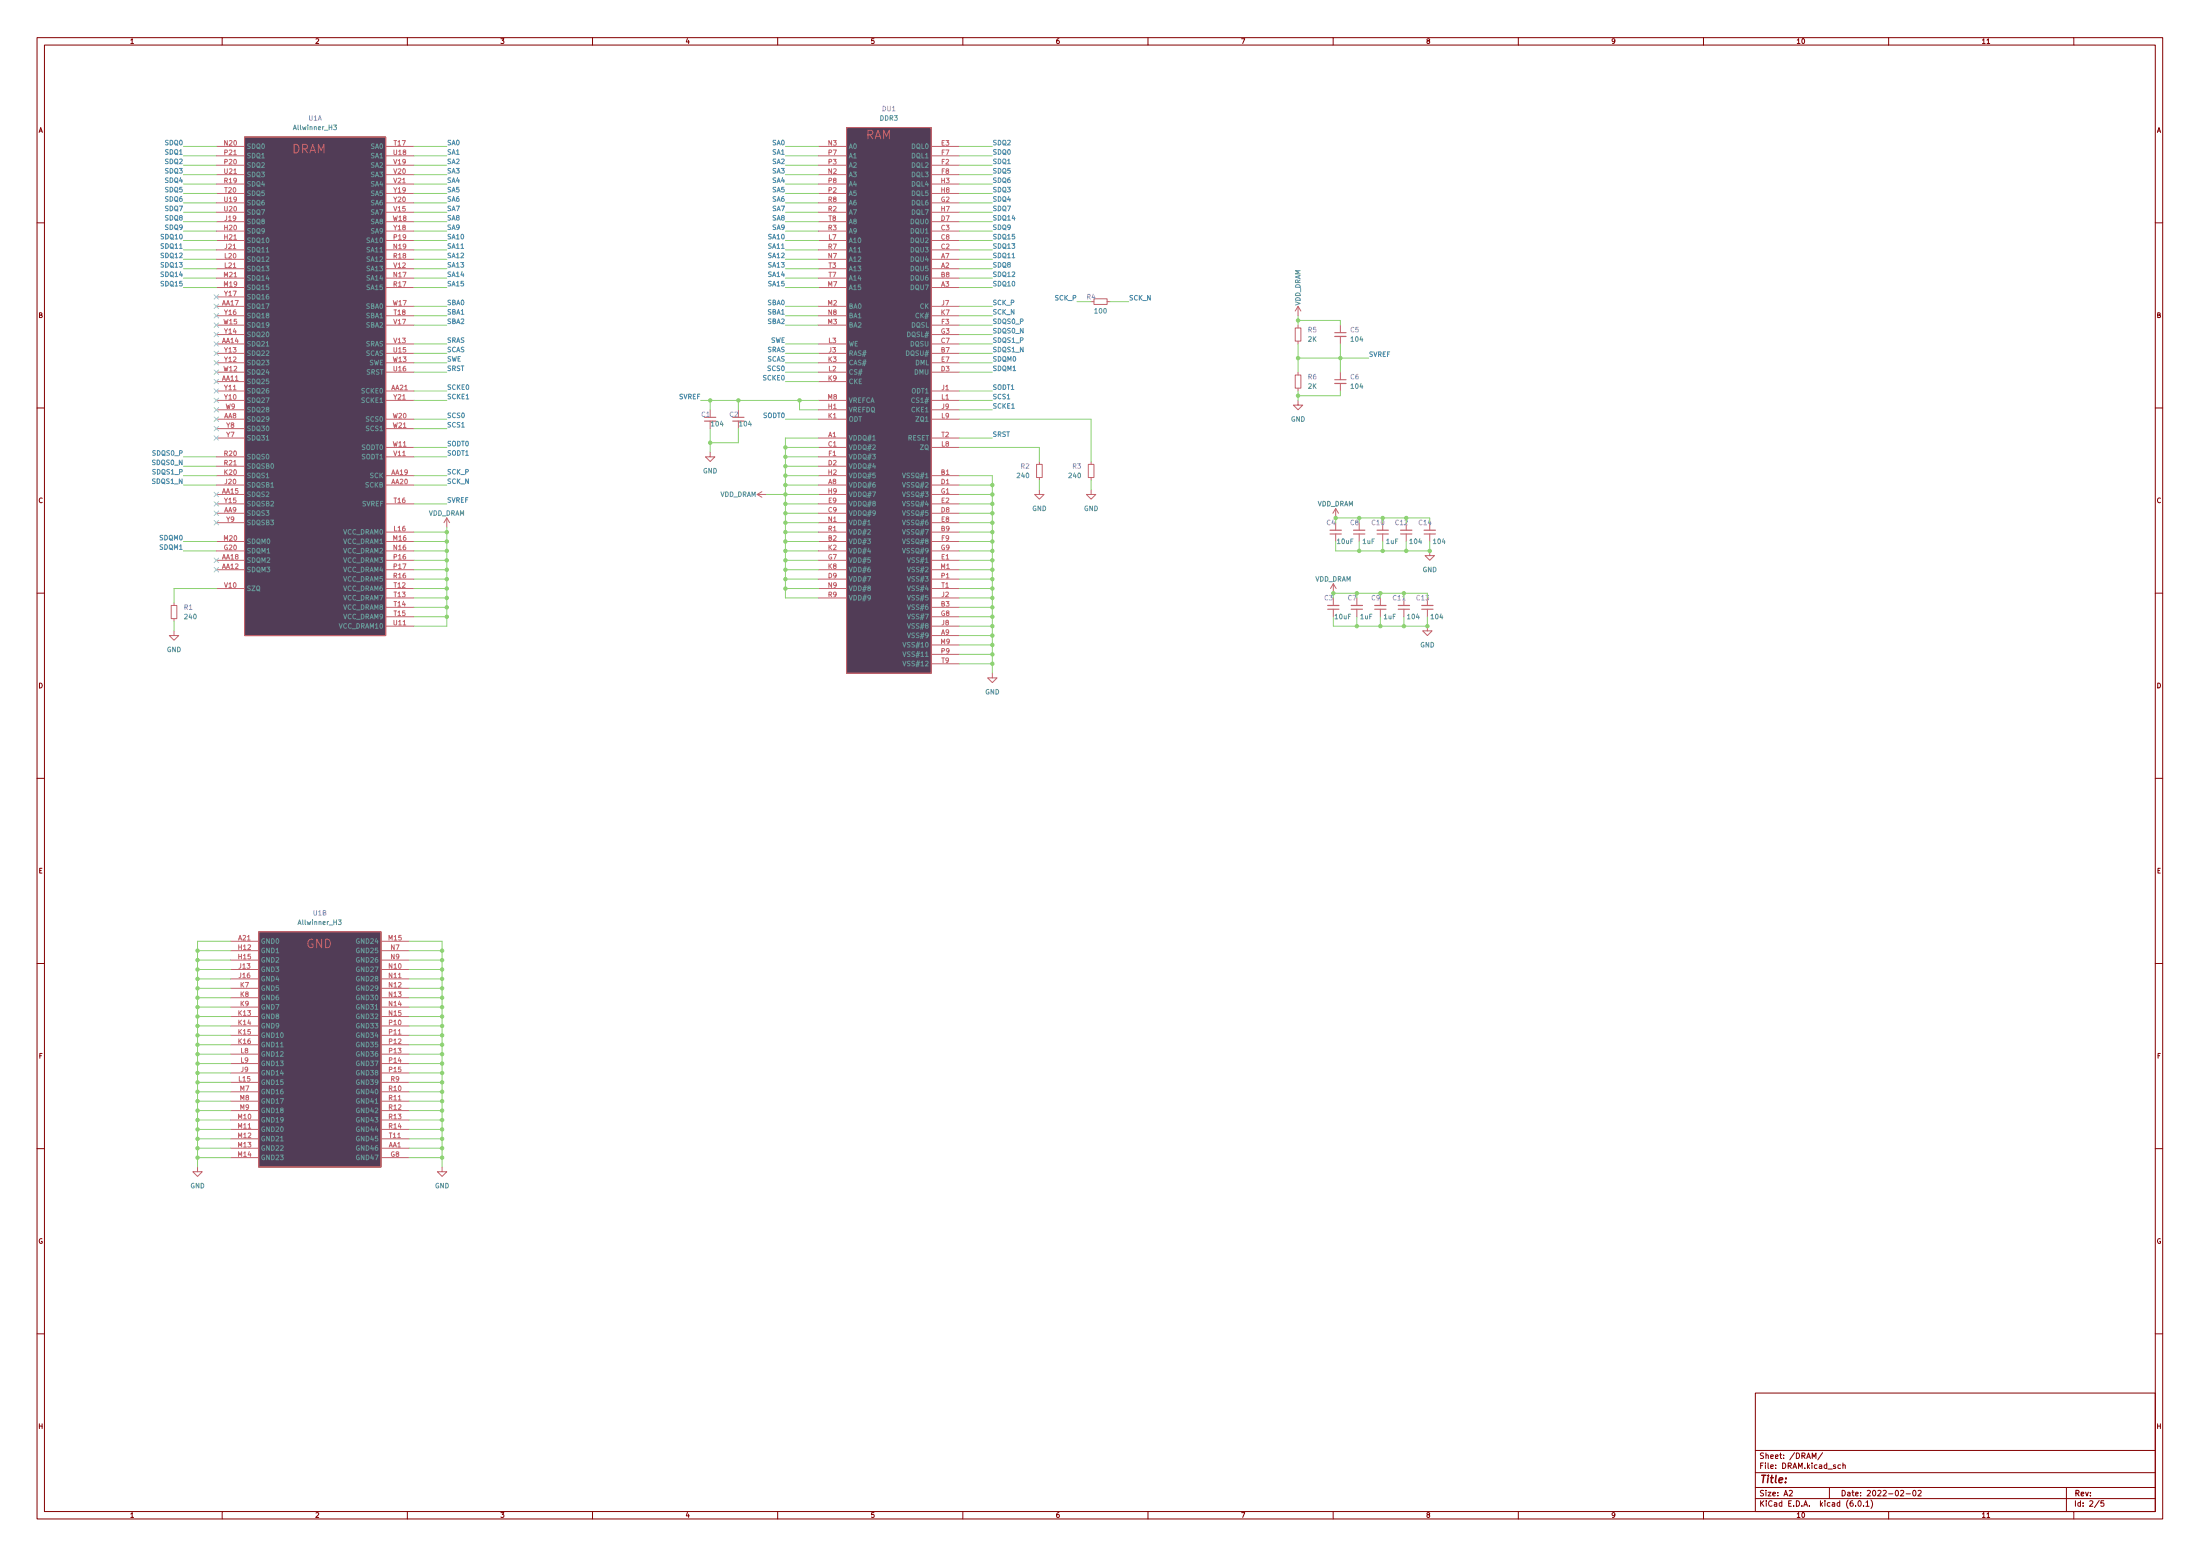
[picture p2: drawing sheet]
<svg xmlns="http://www.w3.org/2000/svg" width="594mm" height="420mm" viewBox="0 0 594 420" stroke-linecap="round" stroke-linejoin="round" font-family="sans-serif">
<g fill="none" stroke="#840000" stroke-width=".27">
<path d="M10 10.2h574v400h-574zM12 12.2h570v396h-570zM60 10.2v2M110 10.2v2M160 10.2v2M210 10.2v2M260 10.2v2M310 10.2v2M360 10.2v2M410 10.2v2M460 10.2v2M510 10.2v2"/>
<path d="M536.6 11.8h.7M560 10.2v2M10 60.2h2M582 60.2h2M10 110.2h2M582 110.2h2M10 160.2h2M582 160.2h2M10 210.2h2M582 210.2h2M10 260.2h2M582 260.2h2"/>
<path d="M10 310.2h2M582 310.2h2M10 360.2h2M474 376.2h108v32h-108zM582 360.2h2M474 397.7h108M474 391.7h108M489.4 393.8v-1.5l.5 1.1 .5-1.1v1.5M492.2 392.3l-1.3 1.9M497 395.6l-.4-.1-.3 .3 .1 .7h.6M497.7 395.7l.5-.1 .1 .9M497.7 395v1.5"/>
<path d="M60 408.2v2M110 408.2v2M160 408.2v2M210 408.2v2M260 408.2v2M310 408.2v2M360 408.2v2M410 408.2v2M460 408.2v2M474 404.7h108M474 401.7h108M483.2 402.6l.5-.2 .3 .5-.9 1h.9"/>
<path d="M494 401.7v3M501.1 406.6v.1M501.9 405.3l.2-.1a.8 .8 0 0 1 .5 .8 .8 .8 0 0 1-.5 .7 1 1 0 0 1-.2-1.4zM503.2 406.6v.1M503.9 405.7l.4-.5v1.5M503.9 406.7h.8M505.2 405a1.72 1.72 0 0 1 0 2.3M510 408.2v2M513.2 402.6l.6-.2 .3 .5-.9 1h.9M514.7 403.4h1.2M516.7 402.5l.2-.1a.8 .8 0 0 1 .5 .8 .8 .8 0 0 1-.5 .7 1 1 0 0 1-.2-1.4zM517.9 402.6l.6-.2 .3 .5-.9 1h.9"/>
<path d="M536.6 409.7h.7M558 401.7v6.5M560 408.2v2M566.9 405.2l-1.3 1.9M568.1 405.2h-.7l-.1 .8 .7-.1 .1 .7-.2 .1-.6-.1"/>
</g>
<g fill="none" stroke="#c4626b" stroke-width=".27">
<path d="M58.4 39.5h7.6M66 37h38.1v134.6h-38.1zM104.1 39.5h7.7M221 39.5h7.6M228.6 34.5h22.9v147.3h-22.9zM251.5 39.5h7.6M58.4 59.9h7.6M58.4 44.6h7.6M58.4 42.1h7.6M58.4 47.2h7.6M58.4 54.8h7.6M58.4 49.7h7.6"/>
<path d="M58.4 57.3h7.6M58.4 52.2h7.6M104.1 59.9h7.7M104.1 44.6h7.7M104.1 42.1h7.7M104.1 47.2h7.7M104.1 54.8h7.7M104.1 49.7h7.7M104.1 57.3h7.7M104.1 52.2h7.7M221 59.9h7.6M221 44.6h7.6"/>
<path d="M221 42.1h7.6M221 47.2h7.6M221 54.8h7.6M221 49.7h7.6M221 57.3h7.6M221 52.2h7.6M251.5 59.9h7.6M251.5 44.6h7.6M251.5 42.1h7.6M251.5 47.2h7.6M251.5 54.8h7.6M251.5 49.7h7.6"/>
<path d="M251.5 57.3h7.6M251.5 52.2h7.6M58.4 72.6h7.6M58.4 77.6h7.6M58.4 70h7.6M58.4 75.1h7.6M58.4 67.5h7.6M58.4 62.4h7.6M58.4 64.9h7.6M104.1 72.6h7.7M104.1 77.6h7.7M104.1 70h7.7"/>
<path d="M104.1 75.1h7.7M104.1 67.5h7.7M104.1 62.4h7.7M104.1 64.9h7.7M221 72.6h7.6M221 77.6h7.6M221 70h7.6M221 75.1h7.6M221 67.5h7.6M221 62.4h7.6M221 64.9h7.6M251.5 72.6h7.6"/>
<path d="M251.5 77.6h7.6M251.5 70h7.6M251.5 75.1h7.6M251.5 67.5h7.6M251.5 62.4h7.6M251.5 64.9h7.6M58.4 95.4h7.6M58.4 92.9h7.6M58.4 98h7.6M58.4 87.8h7.6M58.4 90.3h7.6M58.4 82.7h7.6"/>
<path d="M58.4 85.3h7.6M58.4 80.2h7.6M104.1 95.4h7.7M104.1 92.9h7.7M104.1 98h7.7M104.1 87.8h7.7M104.1 82.7h7.7M104.1 85.3h7.7M221 95.4h7.6M221 92.9h7.6M221 98h7.6M221 87.8h7.6"/>
<path d="M221 82.7h7.6M221 85.3h7.6M251.5 95.4h7.6M251.5 92.9h7.6M251.5 98h7.6M251.5 87.8h7.6M251.5 90.3h7.6M251.5 82.7h7.6M251.5 85.3h7.6M294.6 81.4h.8M295.4 80.7h3.6v1.5h-3.6zM299 81.4h.7"/>
<path d="M349.8 88.6h1.5v3.5h-1.5zM350.5 82.7v2.6M350.5 87.8v.8M350.5 92.1v.8M350.5 82.7l.8 1.3M350.5 82.7l-.7 1.3M361.9 87.8v2M361.9 90.8v2.1M58.4 118.3h7.6M58.4 100.5h7.6M58.4 110.7h7.6M58.4 105.6h7.6"/>
<path d="M58.4 113.2h7.6M58.4 103h7.6M58.4 108.1h7.6M58.4 115.7h7.6M104.1 100.5h7.7M104.1 105.6h7.7M104.1 113.2h7.7M104.1 108.1h7.7M104.1 115.7h7.7M221 118.3h7.6M221 100.5h7.6M221 110.7h7.6"/>
<path d="M221 113.2h7.6M221 103h7.6M221 108.1h7.6M251.5 118.3h7.6M251.5 100.5h7.6M251.5 110.7h7.6M251.5 105.6h7.6M251.5 113.2h7.6M251.5 108.1h7.6M349.8 101.3h1.5v3.5h-1.5zM350.5 108.1v1.3h-1.3l1.3 1.3 1.3-1.3h-1.3M350.5 100.5v.8"/>
<path d="M350.5 104.8v.8M361.9 100.5v2M361.9 103.5v2.1M58.4 133.5h7.6M58.4 131h7.6M58.4 128.4h7.6M58.4 138.6h7.6M58.4 125.9h7.6M58.4 136.1h7.6M58.4 123.4h7.6M104.1 131h7.7M104.1 128.4h7.7"/>
<path d="M104.1 120.8h7.7M104.1 136.1h7.7M104.1 123.4h7.7M120.6 139.9v2.5M120.6 139.9l-.7 1.2M120.6 139.9l.8 1.2M191.8 122.1v1.3h1.2l-1.2 1.2-1.3-1.2h1.3M204.5 133.5h2.5M204.5 133.5l1.2 .8M205.7 132.8l-1.2 .7M221 133.5h7.6M221 131h7.6"/>
<path d="M221 128.4h7.6M221 120.8h7.6M221 138.6h7.6M221 125.9h7.6M221 136.1h7.6M221 123.4h7.6M251.5 133.5h7.6M251.5 131h7.6M251.5 128.4h7.6M251.5 120.8h7.6M251.5 138.6h7.6M251.5 136.1h7.6"/>
<path d="M279.9 125.4h1.5v3.5h-1.5zM280.7 132.2v1.3h-1.3l1.3 1.3 1.2-1.3h-1.2M280.7 124.6v.8M280.7 128.9v.8M293.9 125.4h1.5v3.5h-1.5zM294.6 132.2v1.3h-1.2l1.2 1.3 1.3-1.3h-1.3M294.6 124.6v.8M294.6 128.9v.8M360.7 137.3v2.6M360.7 137.3l-.8 1.3M360.7 137.3l.7 1.3M58.4 146.2h7.6"/>
<path d="M58.4 151.3h7.6M58.4 141.1h7.6M58.4 148.8h7.6M58.4 153.8h7.6M58.4 158.9h7.6M104.1 146.2h7.7M104.1 143.7h7.7M104.1 156.4h7.7M104.1 151.3h7.7M104.1 148.8h7.7M104.1 153.8h7.7M104.1 158.9h7.7"/>
<path d="M221 146.2h7.6M221 143.7h7.6M221 156.4h7.6M221 151.3h7.6M221 141.1h7.6M221 148.8h7.6M221 153.8h7.6M221 158.9h7.6M251.5 146.2h7.6M251.5 143.7h7.6M251.5 156.4h7.6M251.5 151.3h7.6"/>
<path d="M251.5 141.1h7.6M251.5 148.8h7.6M251.5 153.8h7.6M251.5 158.9h7.6M360 157.6v2.6M360 157.6l-.7 1.3M360 157.6l.8 1.3M360.7 141.1v2.1M360.7 144.2v2M367 141.1v2.1M367 144.2v2M373.4 141.1v2.1"/>
<path d="M373.4 144.2v2M379.7 141.1v2.1M379.7 144.2v2M386.1 148.8v1.2h1.2l-1.2 1.3-1.3-1.3h1.3M386.1 141.1v2.1M386.1 144.2v2M46.2 163.5h1.6v3.5h-1.6zM47 170.3v1.3h1.3l-1.3 1.3-1.3-1.3h1.3M47 162.7v.8M47 167v.8M104.1 164h7.7M104.1 166.5h7.7"/>
<path d="M104.1 161.5h7.7M104.1 169.1h7.7M221 161.5h7.6M251.5 171.6h7.6M251.5 164h7.6M251.5 166.5h7.6M251.5 161.5h7.6M251.5 169.1h7.6M251.5 174.2h7.6M251.5 176.7h7.6M251.5 179.2h7.6M360 161.5v2"/>
<path d="M360 164.5v2M366.4 161.5v2M366.4 164.5v2M372.7 161.5v2M372.7 164.5v2M379.1 161.5v2M379.1 164.5v2M385.4 169.1v1.2h1.3l-1.3 1.3-1.2-1.3h1.2M385.4 161.5v2M385.4 164.5v2M268 181.8v1.2h1.2l-1.2 1.3-1.3-1.3h1.3M62.2 254.2h7.6"/>
<path d="M62.2 256.7h7.6M62.2 259.2h7.6M69.8 251.6h33.1v63.5h-33.1zM102.9 254.2h7.6M102.9 256.7h7.6M102.9 259.2h7.6M62.2 261.8h7.6M62.2 264.3h7.6M62.2 274.5h7.6M62.2 277h7.6M62.2 279.6h7.6M62.2 266.9h7.6"/>
<path d="M62.2 269.4h7.6M62.2 271.9h7.6M102.9 261.8h7.6M102.9 264.3h7.6M102.9 274.5h7.6M102.9 277h7.6M102.9 279.6h7.6M102.9 266.9h7.6M102.9 269.4h7.6M102.9 271.9h7.6M62.2 289.7h7.6M62.2 282.1h7.6"/>
<path d="M62.2 292.3h7.6M62.2 284.6h7.6M62.2 287.2h7.6M62.2 294.8h7.6M62.2 297.3h7.6M62.2 299.9h7.6M102.9 289.7h7.6M102.9 282.1h7.6M102.9 292.3h7.6M102.9 284.6h7.6M102.9 287.2h7.6M102.9 294.8h7.6"/>
<path d="M102.9 297.3h7.6M102.9 299.9h7.6M53.3 315.1v1.3h-1.2l1.2 1.3 1.3-1.3h-1.3M62.2 310h7.6M62.2 312.6h7.6M62.2 302.4h7.6M62.2 305h7.6M62.2 307.5h7.6M102.9 310h7.6M102.9 312.6h7.6M102.9 302.4h7.6M102.9 305h7.6"/>
<path d="M102.9 307.5h7.6M119.4 315.1v1.3h1.2l-1.2 1.3-1.3-1.3h1.3"/>
</g>
<g fill="none" stroke="#c4626b" stroke-width=".33">
<path d="M360.4 90.8h3.1M190.2 113.7h3.1M197.9 113.7h3M360.4 103.5h3.1M359.2 143.2h3M365.5 143.2h3.1M371.9 143.2h3M378.2 143.2h3.1M384.6 143.2h3M358.5 163.5h3.1M364.9 163.5h3M371.2 163.5h3.1"/>
<path d="M377.6 163.5h3M383.9 163.5h3.1"/>
</g>
<g fill="none" stroke="#c4626b" stroke-width=".3">
<path d="M360.4 89.8h3.1M190.2 112.7h3.1M197.9 112.7h3M360.4 102.5h3.1M359.2 144.2h3M365.5 144.2h3.1M371.9 144.2h3M378.2 144.2h3.1M384.6 144.2h3M358.5 164.5h3.1M364.9 164.5h3M371.2 164.5h3.1"/>
<path d="M377.6 164.5h3M383.9 164.5h3.1"/>
</g>
<g fill="#513c56" stroke="#513c56" stroke-width=".27">
<path d="M69.8 251.6h33.1v63.5h-33.1z"/>
<path d="M228.6 34.5h22.9v147.3h-22.9z"/>
<path d="M66 37h38.1v134.6h-38.1z"/>
</g>
<path d="M90.1 33.8h.8l-.5 .4 .4 .2v.5h-.7M243.8 173.5l.4 1.2 .4-1.2M243.8 176l.4 1.3 .4-1.3M243.8 178.5l.4 1.3 .4-1.3M91.3 248.4h.8l-.4 .5 .4 .1v.5h-.8" fill="none" stroke="#669696" stroke-width=".27"/>
<g fill="none" stroke="#8dd272" stroke-width=".27">
<path d="M49.5 39.5h8.9M111.8 39.5h8.8M212.1 39.5h8.9M259.1 39.5h8.9M49.5 57.3h8.9M49.5 59.9h8.9M49.5 54.8h8.9M49.5 42.1h8.9M49.5 44.6h8.9M49.5 47.2h8.9M49.5 52.2h8.9M49.5 49.7h8.9"/>
<path d="M111.8 57.3h8.8M111.8 59.9h8.8M111.8 54.8h8.8M111.8 42.1h8.8M111.8 44.6h8.8M111.8 47.2h8.8M111.8 52.2h8.8M111.8 49.7h8.8M212.1 57.3h8.9M212.1 59.9h8.9M212.1 54.8h8.9M212.1 42.1h8.9"/>
<path d="M212.1 44.6h8.9M212.1 47.2h8.9M212.1 52.2h8.9M212.1 49.7h8.9M259.1 57.3h8.9M259.1 59.9h8.9M259.1 54.8h8.9M259.1 42.1h8.9M259.1 44.6h8.9M259.1 47.2h8.9M259.1 52.2h8.9M259.1 49.7h8.9"/>
<path d="M49.5 72.6h8.9M49.5 77.6h8.9M49.5 67.5h8.9M49.5 75.1h8.9M49.5 70h8.9M49.5 64.9h8.9M49.5 62.4h8.9M111.8 72.6h8.8M111.8 77.6h8.8M111.8 67.5h8.8M111.8 75.1h8.8M111.8 70h8.8"/>
<path d="M111.8 64.9h8.8M111.8 62.4h8.8M212.1 72.6h8.9M212.1 77.6h8.9M212.1 67.5h8.9M212.1 75.1h8.9M212.1 70h8.9M212.1 64.9h8.9M212.1 62.4h8.9M259.1 72.6h8.9M259.1 77.6h8.9M259.1 67.5h8.9"/>
<path d="M259.1 75.1h8.9M259.1 70h8.9M259.1 64.9h8.9M259.1 62.4h8.9M111.8 95.4h8.8M111.8 85.3h8.8M111.8 82.7h8.8M111.8 92.9h8.8M111.8 87.8h8.8M111.8 98h8.8M212.1 95.4h8.9M212.1 85.3h8.9"/>
<path d="M212.1 82.7h8.9M212.1 92.9h8.9M212.1 87.8h8.9M212.1 98h8.9M259.1 95.4h8.9M259.1 90.3h8.9M259.1 85.3h8.9M259.1 82.7h8.9M259.1 92.9h8.9M259.1 87.8h8.9M259.1 98h8.9M290.8 81.4h3.8"/>
<path d="M299.7 81.4h5.1M350.5 96.7h19.1M350.5 86.5h11.4v1.3M350.5 85.3v2.5M350.5 92.9v7.6M361.9 92.9v7.6M111.8 108.1h8.8M111.8 100.5h8.8M111.8 113.2h8.8M111.8 105.6h8.8M111.8 115.7h8.8M189.2 108.1h31.8"/>
<path d="M191.8 108.1v2.6M191.8 115.7v6.4M199.4 108.1v2.6M199.4 115.7v3.8h-7.6M212.1 103h8.9M212.1 100.5h8.9M212.1 113.2h8.9M215.9 108.1v2.6h5.1M221 118.3h-8.9v43.2h8.9M259.1 108.1h8.9M259.1 110.7h8.9M259.1 100.5h8.9"/>
<path d="M259.1 118.3h8.9M259.1 113.2h35.5v11.4M259.1 105.6h8.9M350.5 105.6v2.5M361.9 105.6v1.2h-11.4M49.5 128.4h8.9M49.5 131h8.9M49.5 125.9h8.9M49.5 123.4h8.9M111.8 136.1h8.8M111.8 128.4h8.8M111.8 131h8.8"/>
<path d="M111.8 120.8h8.8M111.8 123.4h8.8M207 133.5h14M212.1 136.1h8.9M212.1 138.6h8.9M212.1 128.4h8.9M212.1 131h8.9M212.1 120.8h8.9M212.1 125.9h8.9M212.1 123.4h8.9M259.1 133.5h8.9M259.1 128.4h8.9v53.4"/>
<path d="M259.1 136.1h8.9M259.1 138.6h8.9M259.1 131h8.9M259.1 120.8h21.6v3.8M280.7 129.7v2.5M294.6 129.7v2.5M360.7 139.9h25.4M49.5 146.2h8.9M49.5 148.8h8.9M58.4 158.9h-11.4v3.8M111.8 143.7h8.8M111.8 146.2h8.8"/>
<path d="M111.8 148.8h8.8M111.8 156.4h8.8M111.8 153.8h8.8M111.8 151.3h8.8M111.8 158.9h8.8M120.6 142.4v26.7h-8.8M212.1 143.7h8.9M212.1 146.2h8.9M212.1 148.8h8.9M212.1 156.4h8.9M212.1 153.8h8.9M212.1 151.3h8.9"/>
<path d="M212.1 158.9h8.9M212.1 141.1h8.9M259.1 143.7h8.9M259.1 146.2h8.9M259.1 148.8h8.9M259.1 156.4h8.9M259.1 153.8h8.9M259.1 151.3h8.9M259.1 158.9h8.9M259.1 141.1h8.9M360.7 146.2v2.6h25.4v-2.6M367 146.2v2.6"/>
<path d="M373.4 146.2v2.6M379.7 146.2v2.6M47 167.8v2.5M111.8 164h8.8M111.8 161.5h8.8M111.8 166.5h8.8M259.1 169.1h8.9M259.1 164h8.9M259.1 161.5h8.9M259.1 166.5h8.9M259.1 171.6h8.9M259.1 179.2h8.9"/>
<path d="M259.1 174.2h8.9M259.1 176.7h8.9M360 166.5v2.6h25.4v-2.6M360 160.2h25.4M366.4 166.5v2.6M372.7 166.5v2.6M379.1 166.5v2.6M53.3 259.2h8.9M53.3 256.7h8.9M62.2 254.2h-8.9v60.9M110.5 259.2h8.9M110.5 256.7h8.9"/>
<path d="M110.5 254.2h8.9v60.9M53.3 271.9h8.9M53.3 261.8h8.9M53.3 266.9h8.9M53.3 264.3h8.9M53.3 269.4h8.9M53.3 274.5h8.9M53.3 279.6h8.9M53.3 277h8.9M110.5 271.9h8.9M110.5 261.8h8.9M110.5 266.9h8.9"/>
<path d="M110.5 264.3h8.9M110.5 269.4h8.9M110.5 274.5h8.9M110.5 279.6h8.9M110.5 277h8.9M53.3 284.6h8.9M53.3 282.1h8.9M53.3 287.2h8.9M53.3 299.9h8.9M53.3 289.7h8.9M53.3 294.8h8.9M53.3 292.3h8.9"/>
<path d="M53.3 297.3h8.9M110.5 284.6h8.9M110.5 282.1h8.9M110.5 287.2h8.9M110.5 299.9h8.9M110.5 289.7h8.9M110.5 294.8h8.9M110.5 292.3h8.9M110.5 297.3h8.9M53.3 305h8.9M53.3 302.4h8.9M53.3 310h8.9"/>
<path d="M53.3 312.6h8.9M53.3 307.5h8.9M110.5 305h8.9M110.5 302.4h8.9M110.5 310h8.9M110.5 312.6h8.9M110.5 307.5h8.9"/>
</g>
<g fill="none" stroke="#95dbdf" stroke-width=".27">
<path d="M57.8 79.6l1.2 1.2M59 79.6l-1.2 1.2M57.8 92.3l1.2 1.2M57.8 84.6l1.2 1.3M57.8 82.1l1.2 1.2M57.8 87.2l1.2 1.2M57.8 97.3l1.2 1.3M57.8 94.8l1.2 1.2M57.8 99.9l1.2 1.2M57.8 89.7l1.2 1.2M59 92.3l-1.2 1.2M59 84.6l-1.2 1.3"/>
<path d="M59 82.1l-1.2 1.2M59 87.2l-1.2 1.2M59 97.3l-1.2 1.3M59 94.8l-1.2 1.2M59 99.9l-1.2 1.2M59 89.7l-1.2 1.2M57.8 112.6l1.2 1.2M57.8 115.1l1.2 1.2M57.8 117.7l1.2 1.2M57.8 107.5l1.2 1.2M57.8 110l1.2 1.3M57.8 105l1.2 1.2"/>
<path d="M57.8 102.4l1.2 1.2M59 112.6l-1.2 1.2M59 115.1l-1.2 1.2M59 117.7l-1.2 1.2M59 107.5l-1.2 1.2M59 110l-1.2 1.3M59 105l-1.2 1.2M59 102.4l-1.2 1.2M57.8 132.9l1.2 1.2M57.8 138l1.2 1.2M57.8 135.4l1.2 1.3M59 132.9l-1.2 1.2"/>
<path d="M59 138l-1.2 1.2M59 135.4l-1.2 1.3M57.8 153.2l1.2 1.2M57.8 150.7l1.2 1.2M57.8 140.5l1.2 1.2M59 153.2l-1.2 1.2M59 150.7l-1.2 1.2M59 140.5l-1.2 1.2"/>
</g>
<g fill="#8dd272" stroke="#8dd272" stroke-width=".27">
<circle cx="268" cy="174.2" r=".46"/>
<circle cx="268" cy="171.6" r=".46"/>
<circle cx="268" cy="169.1" r=".46"/>
<circle cx="268" cy="166.5" r=".46"/>
<circle cx="268" cy="176.7" r=".46"/>
<circle cx="268" cy="164" r=".46"/>
<circle cx="268" cy="153.8" r=".46"/>
<circle cx="268" cy="161.5" r=".46"/>
<circle cx="268" cy="158.9" r=".46"/>
<circle cx="268" cy="156.4" r=".46"/>
<circle cx="379.7" cy="139.9" r=".46"/>
<circle cx="373.4" cy="139.9" r=".46"/>
<circle cx="367" cy="139.9" r=".46"/>
<circle cx="367" cy="148.8" r=".46"/>
<circle cx="386.1" cy="148.8" r=".46"/>
<circle cx="379.7" cy="148.8" r=".46"/>
<circle cx="361.9" cy="96.7" r=".46"/>
<circle cx="360.7" cy="139.9" r=".46"/>
<circle cx="350.5" cy="106.8" r=".46"/>
<circle cx="350.5" cy="96.7" r=".46"/>
<circle cx="350.5" cy="86.5" r=".46"/>
<circle cx="372.7" cy="160.2" r=".46"/>
<circle cx="360" cy="160.2" r=".46"/>
<circle cx="366.4" cy="160.2" r=".46"/>
<circle cx="379.1" cy="160.2" r=".46"/>
<circle cx="366.4" cy="169.1" r=".46"/>
<circle cx="379.1" cy="169.1" r=".46"/>
<circle cx="385.4" cy="169.1" r=".46"/>
<circle cx="372.7" cy="169.1" r=".46"/>
<circle cx="373.4" cy="148.8" r=".46"/>
<circle cx="268" cy="146.2" r=".46"/>
<circle cx="268" cy="141.1" r=".46"/>
<circle cx="268" cy="143.7" r=".46"/>
<circle cx="268" cy="148.8" r=".46"/>
<circle cx="268" cy="138.6" r=".46"/>
<circle cx="268" cy="136.1" r=".46"/>
<circle cx="268" cy="133.5" r=".46"/>
<circle cx="268" cy="131" r=".46"/>
<circle cx="53.3" cy="266.9" r=".46"/>
<circle cx="53.3" cy="264.3" r=".46"/>
<circle cx="53.3" cy="261.8" r=".46"/>
<circle cx="53.3" cy="274.5" r=".46"/>
<circle cx="53.3" cy="277" r=".46"/>
<circle cx="53.3" cy="284.6" r=".46"/>
<circle cx="53.3" cy="282.1" r=".46"/>
<circle cx="53.3" cy="279.6" r=".46"/>
<circle cx="53.3" cy="271.9" r=".46"/>
<circle cx="53.3" cy="269.4" r=".46"/>
<circle cx="53.3" cy="287.2" r=".46"/>
<circle cx="53.3" cy="259.2" r=".46"/>
<circle cx="53.3" cy="256.7" r=".46"/>
<circle cx="119.4" cy="264.3" r=".46"/>
<circle cx="120.6" cy="158.9" r=".46"/>
<circle cx="120.6" cy="166.5" r=".46"/>
<circle cx="119.4" cy="261.8" r=".46"/>
<circle cx="120.6" cy="164" r=".46"/>
<circle cx="119.4" cy="256.7" r=".46"/>
<circle cx="119.4" cy="259.2" r=".46"/>
<circle cx="120.6" cy="161.5" r=".46"/>
<circle cx="119.4" cy="279.6" r=".46"/>
<circle cx="119.4" cy="274.5" r=".46"/>
<circle cx="119.4" cy="282.1" r=".46"/>
<circle cx="119.4" cy="277" r=".46"/>
<circle cx="119.4" cy="284.6" r=".46"/>
<circle cx="119.4" cy="269.4" r=".46"/>
<circle cx="119.4" cy="271.9" r=".46"/>
<circle cx="119.4" cy="266.9" r=".46"/>
<circle cx="119.4" cy="294.8" r=".46"/>
<circle cx="119.4" cy="299.9" r=".46"/>
<circle cx="119.4" cy="297.3" r=".46"/>
<circle cx="119.4" cy="307.5" r=".46"/>
<circle cx="119.4" cy="305" r=".46"/>
<circle cx="119.4" cy="302.4" r=".46"/>
<circle cx="119.4" cy="289.7" r=".46"/>
<circle cx="119.4" cy="292.3" r=".46"/>
<circle cx="119.4" cy="310" r=".46"/>
<circle cx="119.4" cy="312.6" r=".46"/>
<circle cx="53.3" cy="299.9" r=".46"/>
<circle cx="53.3" cy="307.5" r=".46"/>
<circle cx="53.3" cy="302.4" r=".46"/>
<circle cx="53.3" cy="305" r=".46"/>
<circle cx="53.3" cy="294.8" r=".46"/>
<circle cx="53.3" cy="297.3" r=".46"/>
<circle cx="53.3" cy="292.3" r=".46"/>
<circle cx="53.3" cy="289.7" r=".46"/>
<circle cx="53.3" cy="310" r=".46"/>
<circle cx="53.3" cy="312.6" r=".46"/>
<circle cx="119.4" cy="287.2" r=".46"/>
<circle cx="120.6" cy="148.8" r=".46"/>
<circle cx="120.6" cy="143.7" r=".46"/>
<circle cx="120.6" cy="146.2" r=".46"/>
<circle cx="120.6" cy="151.3" r=".46"/>
<circle cx="120.6" cy="153.8" r=".46"/>
<circle cx="212.1" cy="128.4" r=".46"/>
<circle cx="212.1" cy="131" r=".46"/>
<circle cx="212.1" cy="125.9" r=".46"/>
<circle cx="212.1" cy="133.5" r=".46"/>
<circle cx="199.4" cy="108.1" r=".46"/>
<circle cx="191.8" cy="108.1" r=".46"/>
<circle cx="191.8" cy="119.5" r=".46"/>
<circle cx="215.9" cy="108.1" r=".46"/>
<circle cx="268" cy="179.2" r=".46"/>
<circle cx="212.1" cy="141.1" r=".46"/>
<circle cx="212.1" cy="143.7" r=".46"/>
<circle cx="212.1" cy="148.8" r=".46"/>
<circle cx="212.1" cy="136.1" r=".46"/>
<circle cx="212.1" cy="138.6" r=".46"/>
<circle cx="212.1" cy="151.3" r=".46"/>
<circle cx="212.1" cy="158.9" r=".46"/>
<circle cx="268" cy="151.3" r=".46"/>
<circle cx="212.1" cy="123.4" r=".46"/>
<circle cx="212.1" cy="120.8" r=".46"/>
<circle cx="120.6" cy="156.4" r=".46"/>
<circle cx="212.1" cy="153.8" r=".46"/>
<circle cx="212.1" cy="146.2" r=".46"/>
<circle cx="212.1" cy="156.4" r=".46"/>
</g>
<g font-size="3.2" fill="#c4626b">
<text x="78.7" y="41.4">DRAM</text>
<text x="233.6" y="37.6">RAM</text>
<text x="82.6" y="256">GND</text>
</g>
<text font-size="2.8" fill="#840000" x="475" y="400.5">Title:</text>
<g font-size="2.1" fill="#840000">
<text x="475" y="393.9">Sheet: /DRAM/</text>
<text x="475" y="396.6">File: DRAM.kicad_sch</text>
<text x="475" y="406.8">KiCad E.D.A. kicad (6.0.1)</text>
<text x="475" y="404">Size: A2</text>
<text x="497" y="404">Date: 2022-02-02</text>
<text x="560" y="404">Rev:</text>
<text x="560" y="406.8">Id: 2/5</text>
</g>
<g font-size="1.8" fill="#840000">
<text x="35" y="11.8">1</text>
<text x="85" y="11.8">2</text>
<text x="135" y="11.8">3</text>
<text x="185" y="11.8">4</text>
<text x="235" y="11.8">5</text>
<text x="285" y="11.8">6</text>
<text x="335" y="11.8">7</text>
<text x="385" y="11.8">8</text>
<text x="435" y="11.8">9</text>
<text x="485" y="11.8">10</text>
<text x="535" y="11.8">11</text>
<text x="10.3" y="35.8">A</text>
<text x="582.4" y="35.8">A</text>
<text x="10.3" y="85.8">B</text>
<text x="582.4" y="85.8">B</text>
<text x="10.3" y="135.8">C</text>
<text x="582.4" y="135.8">C</text>
<text x="10.3" y="185.8">D</text>
<text x="582.4" y="185.8">D</text>
<text x="10.4" y="235.8">E</text>
<text x="582.4" y="235.8">E</text>
<text x="10.4" y="285.8">F</text>
<text x="582.5" y="285.8">F</text>
<text x="10.3" y="335.8">G</text>
<text x="582.3" y="335.8">G</text>
<text x="10.3" y="385.8">H</text>
<text x="582.4" y="385.8">H</text>
<text x="35" y="409.8">1</text>
<text x="85" y="409.8">2</text>
<text x="135" y="409.8">3</text>
<text x="185" y="409.8">4</text>
<text x="235" y="409.8">5</text>
<text x="285" y="409.8">6</text>
<text x="335" y="409.8">7</text>
<text x="385" y="409.8">8</text>
<text x="435" y="409.8">9</text>
<text x="485" y="409.8">10</text>
<text x="535" y="409.8">11</text>
</g>
<g font-size="1.8" fill="#669696">
<text x="79.5" y="35.1">Allwinner_H3</text>
<text x="237.6" y="32.6">DDR3</text>
<text x="66.5" y="40.2">SDQ0</text>
<text x="100.2" y="40.2">SA0</text>
<text x="229.1" y="40.2">A0</text>
<text x="246.2" y="40.2">DQL0</text>
<text x="66.5" y="45.3">SDQ2</text>
<text x="66.5" y="42.7">SDQ1</text>
<text x="66.5" y="47.8">SDQ3</text>
<text x="100.2" y="42.7">SA1</text>
<text x="100.2" y="45.3">SA2</text>
<text x="100.2" y="47.8">SA3</text>
<text x="229.1" y="47.8">A3</text>
<text x="229.1" y="45.3">A2</text>
<text x="229.1" y="42.7">A1</text>
<text x="246.2" y="45.3">DQL2</text>
<text x="246.2" y="42.7">DQL1</text>
<text x="246.2" y="47.8">DQL3</text>
<text x="66.5" y="50.3">SDQ4</text>
<text x="66.5" y="52.9">SDQ5</text>
<text x="100.2" y="50.3">SA4</text>
<text x="100.2" y="52.9">SA5</text>
<text x="229.1" y="52.9">A5</text>
<text x="229.1" y="50.3">A4</text>
<text x="246.2" y="50.3">DQL4</text>
<text x="246.2" y="52.9">DQL5</text>
<text x="66.5" y="55.4">SDQ6</text>
<text x="66.5" y="58">SDQ7</text>
<text x="100.2" y="58">SA7</text>
<text x="100.2" y="55.4">SA6</text>
<text x="229.1" y="58">A7</text>
<text x="229.1" y="55.4">A6</text>
<text x="246.2" y="55.4">DQL6</text>
<text x="246.2" y="58">DQL7</text>
<text x="66.5" y="63">SDQ9</text>
<text x="66.5" y="65.6">SDQ10</text>
<text x="66.5" y="60.5">SDQ8</text>
<text x="99.2" y="65.6">SA10</text>
<text x="100.2" y="60.5">SA8</text>
<text x="100.2" y="63">SA9</text>
<text x="229.1" y="65.6">A10</text>
<text x="229.1" y="63">A9</text>
<text x="229.1" y="60.5">A8</text>
<text x="246" y="63">DQU1</text>
<text x="246" y="65.6">DQU2</text>
<text x="246" y="60.5">DQU0</text>
<text x="66.5" y="68.1">SDQ11</text>
<text x="66.5" y="70.7">SDQ12</text>
<text x="99.2" y="68.1">SA11</text>
<text x="99.2" y="70.7">SA12</text>
<text x="229.1" y="70.7">A12</text>
<text x="229.1" y="68.1">A11</text>
<text x="246" y="70.7">DQU4</text>
<text x="246" y="68.1">DQU3</text>
<text x="66.5" y="73.2">SDQ13</text>
<text x="66.5" y="75.7">SDQ14</text>
<text x="99.2" y="75.7">SA14</text>
<text x="99.2" y="73.2">SA13</text>
<text x="229.1" y="73.2">A13</text>
<text x="229.1" y="75.7">A14</text>
<text x="246" y="73.2">DQU5</text>
<text x="246" y="75.7">DQU6</text>
<text x="66.5" y="83.4">SDQ17</text>
<text x="66.5" y="78.3">SDQ15</text>
<text x="66.5" y="80.8">SDQ16</text>
<text x="98.9" y="83.4">SBA0</text>
<text x="99.2" y="78.3">SA15</text>
<text x="229.1" y="83.4">BA0</text>
<text x="229.1" y="78.3">A15</text>
<text x="246" y="78.3">DQU7</text>
<text x="248.4" y="83.4">CK</text>
<text x="351.2" y="82.7" transform="rotate(-90 351.2 82.7)">VDD_DRAM</text>
<text x="66.5" y="88.4">SDQ19</text>
<text x="66.5" y="85.9">SDQ18</text>
<text x="98.9" y="85.9">SBA1</text>
<text x="98.9" y="88.4">SBA2</text>
<text x="229.1" y="88.4">BA2</text>
<text x="229.1" y="85.9">BA1</text>
<text x="246" y="88.4">DQSL</text>
<text x="247.4" y="85.9">CK#</text>
<text x="295.7" y="84.6">100</text>
<text x="66.5" y="93.5">SDQ21</text>
<text x="66.5" y="91">SDQ20</text>
<text x="98.7" y="93.5">SRAS</text>
<text x="229.1" y="93.5">WE</text>
<text x="245.1" y="91">DQSL#</text>
<text x="245.8" y="93.5">DQSU</text>
<text x="353.2" y="92.2">2K</text>
<text x="364.9" y="92.2">104</text>
<text x="66.5" y="101.1">SDQ24</text>
<text x="66.5" y="98.6">SDQ23</text>
<text x="66.5" y="96.1">SDQ22</text>
<text x="98.7" y="96.1">SCAS</text>
<text x="98.9" y="101.1">SRST</text>
<text x="99.6" y="98.6">SWE</text>
<text x="229.1" y="96.1">RAS#</text>
<text x="229.1" y="98.6">CAS#</text>
<text x="229.1" y="101.1">CS#</text>
<text x="244.9" y="96.1">DQSU#</text>
<text x="246.9" y="101.1">DMU</text>
<text x="247.1" y="98.6">DML</text>
<text x="66.5" y="103.7">SDQ25</text>
<text x="66.5" y="106.2">SDQ26</text>
<text x="97.7" y="106.2">SCKE0</text>
<text x="229.1" y="103.7">CKE</text>
<text x="246.2" y="106.2">ODT1</text>
<text x="353.2" y="104.9">2K</text>
<text x="364.9" y="104.9">104</text>
<text x="66.5" y="113.8">SDQ29</text>
<text x="66.5" y="111.3">SDQ28</text>
<text x="66.5" y="108.8">SDQ27</text>
<text x="97.7" y="108.8">SCKE1</text>
<text x="99" y="113.8">SCS0</text>
<text x="229.1" y="111.3">VREFDQ</text>
<text x="229.1" y="113.8">ODT</text>
<text x="229.1" y="108.8">VREFCA</text>
<text x="246.2" y="111.3">CKE1</text>
<text x="246.5" y="108.8">CS1#</text>
<text x="247.5" y="113.8">ZQ1</text>
<text x="348.6" y="113.8">GND</text>
<text x="66.5" y="118.9">SDQ31</text>
<text x="66.5" y="116.4">SDQ30</text>
<text x="99" y="116.4">SCS1</text>
<text x="192.2" y="115.1">104</text>
<text x="199.8" y="115.1">104</text>
<text x="229.1" y="118.9">VDDQ#1</text>
<text x="245.1" y="118.9">RESET</text>
<text x="66.5" y="124">SDQS0</text>
<text x="97.7" y="124">SODT1</text>
<text x="97.7" y="121.5">SODT0</text>
<text x="229.1" y="121.5">VDDQ#2</text>
<text x="229.1" y="124">VDDQ#3</text>
<text x="248.5" y="121.5">ZQ</text>
<text x="66.5" y="131.6">SDQSB1</text>
<text x="66.5" y="129.1">SDQS1</text>
<text x="66.5" y="126.5">SDQSB0</text>
<text x="98.6" y="131.6">SCKB</text>
<text x="99.9" y="129.1">SCK</text>
<text x="189.8" y="127.8">GND</text>
<text x="229.1" y="131.6">VDDQ#6</text>
<text x="229.1" y="126.5">VDDQ#4</text>
<text x="229.1" y="129.1">VDDQ#5</text>
<text x="244.1" y="129.1">VSSQ#1</text>
<text x="244.1" y="131.6">VSSQ#2</text>
<text x="274.8" y="129.1">240</text>
<text x="288.7" y="129.1">240</text>
<text x="66.5" y="134.2">SDQS2</text>
<text x="66.5" y="136.7">SDQSB2</text>
<text x="97.7" y="136.7">SVREF</text>
<text x="194.4" y="134.2">VDD_DRAM</text>
<text x="229.1" y="136.7">VDDQ#8</text>
<text x="229.1" y="134.2">VDDQ#7</text>
<text x="244.1" y="136.7">VSSQ#4</text>
<text x="244.1" y="134.2">VSSQ#3</text>
<text x="278.7" y="138">GND</text>
<text x="292.7" y="138">GND</text>
<text x="355.7" y="136.7">VDD_DRAM</text>
<text x="66.5" y="139.2">SDQS3</text>
<text x="66.5" y="141.8">SDQSB3</text>
<text x="115.6" y="139.2">VDD_DRAM</text>
<text x="229.1" y="139.2">VDDQ#9</text>
<text x="229.1" y="141.8">VDD#1</text>
<text x="244.1" y="139.2">VSSQ#5</text>
<text x="244.1" y="141.8">VSSQ#6</text>
<text x="66.5" y="149.4">SDQM1</text>
<text x="66.5" y="146.9">SDQM0</text>
<text x="92.6" y="144.3">VCC_DRAM0</text>
<text x="92.6" y="146.9">VCC_DRAM1</text>
<text x="92.6" y="149.4">VCC_DRAM2</text>
<text x="229.1" y="146.9">VDD#3</text>
<text x="229.1" y="149.4">VDD#4</text>
<text x="229.1" y="144.3">VDD#2</text>
<text x="244.1" y="144.3">VSSQ#7</text>
<text x="244.1" y="146.9">VSSQ#8</text>
<text x="244.1" y="149.4">VSSQ#9</text>
<text x="361.2" y="146.9">10uF</text>
<text x="368" y="146.9">1uF</text>
<text x="374.3" y="146.9">1uF</text>
<text x="380.8" y="146.9">104</text>
<text x="387.1" y="146.9">104</text>
<text x="66.5" y="154.5">SDQM3</text>
<text x="66.5" y="151.9">SDQM2</text>
<text x="92.6" y="151.9">VCC_DRAM3</text>
<text x="92.6" y="154.5">VCC_DRAM4</text>
<text x="229.1" y="151.9">VDD#5</text>
<text x="229.1" y="154.5">VDD#6</text>
<text x="245.4" y="151.9">VSS#1</text>
<text x="245.4" y="154.5">VSS#2</text>
<text x="384.1" y="154.5">GND</text>
<text x="66.5" y="159.6">SZQ</text>
<text x="92.6" y="157">VCC_DRAM5</text>
<text x="92.6" y="159.6">VCC_DRAM6</text>
<text x="229.1" y="157">VDD#7</text>
<text x="229.1" y="159.6">VDD#8</text>
<text x="245.4" y="157">VSS#3</text>
<text x="245.4" y="159.6">VSS#4</text>
<text x="355" y="157">VDD_DRAM</text>
<text x="49.9" y="167.2">240</text>
<text x="92.6" y="162.1">VCC_DRAM7</text>
<text x="92.6" y="164.6">VCC_DRAM8</text>
<text x="92.6" y="167.2">VCC_DRAM9</text>
<text x="229.1" y="162.1">VDD#9</text>
<text x="245.4" y="164.6">VSS#6</text>
<text x="245.4" y="167.2">VSS#7</text>
<text x="245.4" y="162.1">VSS#5</text>
<text x="360.5" y="167.2">10uF</text>
<text x="367.4" y="167.2">1uF</text>
<text x="373.7" y="167.2">1uF</text>
<text x="380.2" y="167.2">104</text>
<text x="386.5" y="167.2">104</text>
<text x="91.6" y="169.7">VCC_DRAM10</text>
<text x="245.4" y="172.3">VSS#9</text>
<text x="245.4" y="169.7">VSS#8</text>
<text x="45" y="176.1">GND</text>
<text x="244.5" y="174.8">VSS#10</text>
<text x="244.5" y="177.3">VSS#11</text>
<text x="244.5" y="179.9">VSS#12</text>
<text x="383.5" y="174.8">GND</text>
<text x="266" y="187.5">GND</text>
<text x="80.8" y="249.7">Allwinner_H3</text>
<text x="70.4" y="254.8">GND0</text>
<text x="70.4" y="257.3">GND1</text>
<text x="96.5" y="254.8">GND24</text>
<text x="96.5" y="257.3">GND25</text>
<text x="70.4" y="259.9">GND2</text>
<text x="70.4" y="262.4">GND3</text>
<text x="96.5" y="262.4">GND27</text>
<text x="96.5" y="259.9">GND26</text>
<text x="70.4" y="265">GND4</text>
<text x="70.4" y="267.5">GND5</text>
<text x="96.5" y="265">GND28</text>
<text x="96.5" y="267.5">GND29</text>
<text x="70.4" y="275.1">GND8</text>
<text x="70.4" y="270">GND6</text>
<text x="70.4" y="272.6">GND7</text>
<text x="96.5" y="270">GND30</text>
<text x="96.5" y="272.6">GND31</text>
<text x="96.5" y="275.1">GND32</text>
<text x="70.4" y="277.7">GND9</text>
<text x="70.4" y="280.2">GND10</text>
<text x="96.5" y="277.7">GND33</text>
<text x="96.5" y="280.2">GND34</text>
<text x="70.4" y="282.7">GND11</text>
<text x="70.4" y="285.3">GND12</text>
<text x="70.4" y="287.8">GND13</text>
<text x="96.5" y="282.7">GND35</text>
<text x="96.5" y="285.3">GND36</text>
<text x="96.5" y="287.8">GND37</text>
<text x="70.4" y="290.4">GND14</text>
<text x="70.4" y="292.9">GND15</text>
<text x="96.5" y="290.4">GND38</text>
<text x="96.5" y="292.9">GND39</text>
<text x="70.4" y="295.4">GND16</text>
<text x="70.4" y="298">GND17</text>
<text x="96.5" y="295.4">GND40</text>
<text x="96.5" y="298">GND41</text>
<text x="70.4" y="303.1">GND19</text>
<text x="70.4" y="305.6">GND20</text>
<text x="70.4" y="300.5">GND18</text>
<text x="96.5" y="300.5">GND42</text>
<text x="96.5" y="303.1">GND43</text>
<text x="96.5" y="305.6">GND44</text>
<text x="70.4" y="308.1">GND21</text>
<text x="70.4" y="310.7">GND22</text>
<text x="96.5" y="310.7">GND46</text>
<text x="96.5" y="308.1">GND45</text>
<text x="70.4" y="313.2">GND23</text>
<text x="96.5" y="313.2">GND47</text>
<text x="51.4" y="320.8">GND</text>
<text x="117.4" y="320.8">GND</text>
</g>
<g font-size="1.8" fill="#a683e1">
<text x="83.3" y="32.6">U1A</text>
<text x="238.3" y="30">DU1</text>
<text x="293.5" y="80.8">R4</text>
<text x="353.2" y="89.7">R5</text>
<text x="364.7" y="89.7">C5</text>
<text x="353.2" y="102.4">R6</text>
<text x="364.7" y="102.4">C6</text>
<text x="189.4" y="112.6">C1</text>
<text x="197" y="112.6">C2</text>
<text x="275.7" y="126.5">R2</text>
<text x="289.7" y="126.5">R3</text>
<text x="49.7" y="164.6">R1</text>
<text x="84.6" y="247.2">U1B</text>
</g>
<g font-size="1.8" fill="#4487aa">
<text x="44.7" y="41.7">SDQ1</text>
<text x="44.7" y="39.2">SDQ0</text>
<text x="120.6" y="39.2">SA0</text>
<text x="120.6" y="41.7">SA1</text>
<text x="208.6" y="39.2">SA0</text>
<text x="208.6" y="41.7">SA1</text>
<text x="268" y="39.2">SDQ2</text>
<text x="268" y="41.7">SDQ0</text>
<text x="44.7" y="46.8">SDQ3</text>
<text x="44.7" y="44.3">SDQ2</text>
<text x="120.6" y="46.8">SA3</text>
<text x="120.6" y="44.3">SA2</text>
<text x="208.6" y="46.8">SA3</text>
<text x="208.6" y="44.3">SA2</text>
<text x="268" y="46.8">SDQ5</text>
<text x="268" y="44.3">SDQ1</text>
<text x="44.7" y="51.9">SDQ5</text>
<text x="44.7" y="49.3">SDQ4</text>
<text x="120.6" y="51.9">SA5</text>
<text x="120.6" y="49.3">SA4</text>
<text x="208.6" y="51.9">SA5</text>
<text x="208.6" y="49.3">SA4</text>
<text x="268" y="51.9">SDQ3</text>
<text x="268" y="49.3">SDQ6</text>
<text x="44.7" y="59.5">SDQ8</text>
<text x="44.7" y="57">SDQ7</text>
<text x="44.7" y="54.4">SDQ6</text>
<text x="120.6" y="59.5">SA8</text>
<text x="120.6" y="54.4">SA6</text>
<text x="120.6" y="57">SA7</text>
<text x="208.6" y="59.5">SA8</text>
<text x="208.6" y="54.4">SA6</text>
<text x="208.6" y="57">SA7</text>
<text x="268" y="57">SDQ7</text>
<text x="268" y="54.4">SDQ4</text>
<text x="268" y="59.5">SDQ14</text>
<text x="43.7" y="64.6">SDQ10</text>
<text x="44.7" y="62">SDQ9</text>
<text x="120.6" y="64.6">SA10</text>
<text x="120.6" y="62">SA9</text>
<text x="207.7" y="64.6">SA10</text>
<text x="208.6" y="62">SA9</text>
<text x="268" y="62">SDQ9</text>
<text x="268" y="64.6">SDQ15</text>
<text x="43.7" y="69.7">SDQ12</text>
<text x="43.7" y="67.1">SDQ11</text>
<text x="120.6" y="69.7">SA12</text>
<text x="120.6" y="67.1">SA11</text>
<text x="207.7" y="69.7">SA12</text>
<text x="207.7" y="67.1">SA11</text>
<text x="268" y="67.1">SDQ13</text>
<text x="268" y="69.7">SDQ11</text>
<text x="43.7" y="74.7">SDQ14</text>
<text x="43.7" y="72.2">SDQ13</text>
<text x="43.7" y="77.3">SDQ15</text>
<text x="120.6" y="72.2">SA13</text>
<text x="120.6" y="77.3">SA15</text>
<text x="120.6" y="74.7">SA14</text>
<text x="207.7" y="72.2">SA13</text>
<text x="207.7" y="74.7">SA14</text>
<text x="207.7" y="77.3">SA15</text>
<text x="268" y="77.3">SDQ10</text>
<text x="268" y="74.7">SDQ12</text>
<text x="268" y="72.2">SDQ8</text>
<text x="120.6" y="82.4">SBA0</text>
<text x="207.4" y="82.4">SBA0</text>
<text x="268" y="82.4">SCK_P</text>
<text x="284.9" y="81.1">SCK_P</text>
<text x="304.8" y="81.1">SCK_N</text>
<text x="120.6" y="84.9">SBA1</text>
<text x="120.6" y="87.4">SBA2</text>
<text x="207.4" y="84.9">SBA1</text>
<text x="207.4" y="87.4">SBA2</text>
<text x="268" y="84.9">SCK_N</text>
<text x="268" y="87.4">SDQS0_P</text>
<text x="268" y="90">SDQS0_N</text>
<text x="120.6" y="95.1">SCAS</text>
<text x="120.6" y="92.5">SRAS</text>
<text x="207.2" y="95.1">SRAS</text>
<text x="208.1" y="92.5">SWE</text>
<text x="268" y="95.1">SDQS1_N</text>
<text x="268" y="92.5">SDQS1_P</text>
<text x="120.6" y="100.1">SRST</text>
<text x="120.6" y="97.6">SWE</text>
<text x="207.2" y="97.6">SCAS</text>
<text x="207.5" y="100.1">SCS0</text>
<text x="268" y="97.6">SDQM0</text>
<text x="268" y="100.1">SDQM1</text>
<text x="369.6" y="96.3">SVREF</text>
<text x="120.6" y="107.8">SCKE1</text>
<text x="120.6" y="105.2">SCKE0</text>
<text x="183.3" y="107.8">SVREF</text>
<text x="206.2" y="102.7">SCKE0</text>
<text x="268" y="107.8">SCS1</text>
<text x="268" y="105.2">SODT1</text>
<text x="120.6" y="112.8">SCS0</text>
<text x="206.2" y="112.8">SODT0</text>
<text x="268" y="110.3">SCKE1</text>
<text x="120.6" y="115.4">SCS1</text>
<text x="268" y="117.9">SRST</text>
<text x="41.3" y="125.5">SDQS0_N</text>
<text x="41.4" y="123">SDQS0_P</text>
<text x="120.6" y="120.5">SODT0</text>
<text x="120.6" y="123">SODT1</text>
<text x="41.3" y="130.6">SDQS1_N</text>
<text x="41.4" y="128.1">SDQS1_P</text>
<text x="120.6" y="128.1">SCK_P</text>
<text x="120.6" y="130.6">SCK_N</text>
<text x="120.6" y="135.7">SVREF</text>
<text x="43.2" y="148.4">SDQM1</text>
<text x="43.2" y="145.9">SDQM0</text>
</g>
<g font-size="1.8" fill="#c4626b">
<text x="60.6" y="39.3">N20</text>
<text x="60.7" y="41.8">P21</text>
<text x="106.3" y="41.8">U18</text>
<text x="106.4" y="39.3">T17</text>
<text x="223.7" y="39.3">N3</text>
<text x="223.7" y="41.8">P7</text>
<text x="254.2" y="39.3">E3</text>
<text x="254.2" y="41.8">F7</text>
<text x="60.6" y="46.9">U21</text>
<text x="60.7" y="44.4">P20</text>
<text x="106.4" y="44.4">V19</text>
<text x="106.4" y="46.9">V20</text>
<text x="223.7" y="46.9">N2</text>
<text x="223.7" y="44.4">P3</text>
<text x="254.2" y="44.4">F2</text>
<text x="254.2" y="46.9">F8</text>
<text x="60.6" y="49.4">R19</text>
<text x="60.7" y="52">T20</text>
<text x="106.4" y="49.4">V21</text>
<text x="106.4" y="52">Y19</text>
<text x="223.7" y="52">P2</text>
<text x="223.7" y="49.4">P8</text>
<text x="254.1" y="49.4">H3</text>
<text x="254.1" y="52">H8</text>
<text x="60.6" y="54.5">U19</text>
<text x="60.6" y="57.1">U20</text>
<text x="60.8" y="59.6">J19</text>
<text x="106.1" y="59.6">W18</text>
<text x="106.4" y="57.1">V15</text>
<text x="106.4" y="54.5">Y20</text>
<text x="223.7" y="57.1">R2</text>
<text x="223.7" y="54.5">R8</text>
<text x="223.8" y="59.6">T8</text>
<text x="254.1" y="54.5">G2</text>
<text x="254.1" y="59.6">D7</text>
<text x="254.1" y="57.1">H7</text>
<text x="60.6" y="62.1">H20</text>
<text x="60.6" y="64.7">H21</text>
<text x="106.4" y="64.7">P19</text>
<text x="106.4" y="62.1">Y18</text>
<text x="223.7" y="62.1">R3</text>
<text x="223.8" y="64.7">L7</text>
<text x="254.1" y="62.1">C3</text>
<text x="254.1" y="64.7">C8</text>
<text x="60.7" y="69.8">L20</text>
<text x="60.8" y="67.2">J21</text>
<text x="106.3" y="67.2">N19</text>
<text x="106.3" y="69.8">R18</text>
<text x="223.7" y="69.8">N7</text>
<text x="223.7" y="67.2">R7</text>
<text x="254.1" y="69.8">A7</text>
<text x="254.1" y="67.2">C2</text>
<text x="60.5" y="77.4">M19</text>
<text x="60.5" y="74.8">M21</text>
<text x="60.7" y="72.3">L21</text>
<text x="106.3" y="74.8">N17</text>
<text x="106.3" y="77.4">R17</text>
<text x="106.4" y="72.3">V12</text>
<text x="223.6" y="77.4">M7</text>
<text x="223.8" y="72.3">T3</text>
<text x="223.8" y="74.8">T7</text>
<text x="254.1" y="72.3">A2</text>
<text x="254.1" y="77.4">A3</text>
<text x="254.1" y="74.8">B8</text>
<text x="60" y="82.5">AA17</text>
<text x="60.7" y="79.9">Y17</text>
<text x="106.1" y="82.5">W17</text>
<text x="223.6" y="82.5">M2</text>
<text x="254.3" y="82.5">J7</text>
<text x="60.4" y="87.5">W15</text>
<text x="60.7" y="85">Y16</text>
<text x="106.4" y="87.5">V17</text>
<text x="106.4" y="85">T18</text>
<text x="223.6" y="87.5">M3</text>
<text x="223.7" y="85">N8</text>
<text x="254.1" y="85">K7</text>
<text x="254.2" y="87.5">F3</text>
<text x="60" y="92.6">AA14</text>
<text x="60.7" y="95.2">Y13</text>
<text x="60.7" y="90.1">Y14</text>
<text x="106.3" y="95.2">U15</text>
<text x="106.4" y="92.6">V13</text>
<text x="223.8" y="92.6">L3</text>
<text x="223.8" y="95.2">J3</text>
<text x="254.1" y="90.1">G3</text>
<text x="254.1" y="95.2">B7</text>
<text x="254.1" y="92.6">C7</text>
<text x="60.4" y="100.2">W12</text>
<text x="60.7" y="97.7">Y12</text>
<text x="106.1" y="97.7">W13</text>
<text x="106.3" y="100.2">U16</text>
<text x="223.7" y="97.7">K3</text>
<text x="223.8" y="100.2">L2</text>
<text x="254.1" y="100.2">D3</text>
<text x="254.2" y="97.7">E7</text>
<text x="60" y="102.8">AA11</text>
<text x="60.7" y="107.9">Y10</text>
<text x="60.7" y="105.3">Y11</text>
<text x="105.7" y="105.3">AA21</text>
<text x="106.4" y="107.9">Y21</text>
<text x="223.6" y="107.9">M8</text>
<text x="223.7" y="102.8">K9</text>
<text x="254.2" y="107.9">L1</text>
<text x="254.3" y="105.3">J1</text>
<text x="60.5" y="112.9">AA8</text>
<text x="60.9" y="110.4">W9</text>
<text x="106.1" y="112.9">W20</text>
<text x="223.7" y="110.4">H1</text>
<text x="223.7" y="112.9">K1</text>
<text x="254.2" y="112.9">L9</text>
<text x="254.3" y="110.4">J9</text>
<text x="61.1" y="118">Y7</text>
<text x="61.1" y="115.5">Y8</text>
<text x="106.1" y="115.5">W21</text>
<text x="223.7" y="118">A1</text>
<text x="254.2" y="118">T2</text>
<text x="60.6" y="123.1">R20</text>
<text x="60.6" y="125.6">R21</text>
<text x="106.1" y="120.6">W11</text>
<text x="106.4" y="123.1">V11</text>
<text x="223.7" y="120.6">C1</text>
<text x="223.7" y="125.6">D2</text>
<text x="223.8" y="123.1">F1</text>
<text x="254.2" y="120.6">L8</text>
<text x="60.6" y="128.2">K20</text>
<text x="60.8" y="130.7">J20</text>
<text x="105.7" y="128.2">AA19</text>
<text x="105.7" y="130.7">AA20</text>
<text x="223.7" y="130.7">A8</text>
<text x="223.7" y="128.2">H2</text>
<text x="254.1" y="128.2">B1</text>
<text x="254.1" y="130.7">D1</text>
<text x="60" y="133.3">AA15</text>
<text x="60.7" y="135.8">Y15</text>
<text x="106.4" y="135.8">T16</text>
<text x="223.7" y="133.3">H9</text>
<text x="223.7" y="135.8">E9</text>
<text x="254.1" y="133.3">G1</text>
<text x="254.2" y="135.8">E2</text>
<text x="60.5" y="138.3">AA9</text>
<text x="61.1" y="140.9">Y9</text>
<text x="106.4" y="143.4">L16</text>
<text x="223.7" y="138.3">C9</text>
<text x="223.7" y="140.9">N1</text>
<text x="223.7" y="143.4">R1</text>
<text x="254.1" y="143.4">B9</text>
<text x="254.1" y="138.3">D8</text>
<text x="254.2" y="140.9">E8</text>
<text x="60.5" y="146">M20</text>
<text x="60.6" y="148.5">G20</text>
<text x="106.2" y="146">M16</text>
<text x="106.3" y="148.5">N16</text>
<text x="223.7" y="146">B2</text>
<text x="223.7" y="148.5">K2</text>
<text x="254.1" y="148.5">G9</text>
<text x="254.2" y="146">F9</text>
<text x="60" y="153.6">AA12</text>
<text x="60" y="151">AA18</text>
<text x="106.4" y="151">P16</text>
<text x="106.4" y="153.6">P17</text>
<text x="223.6" y="151">G7</text>
<text x="223.7" y="153.6">K8</text>
<text x="254" y="153.6">M1</text>
<text x="254.2" y="151">E1</text>
<text x="60.7" y="158.7">V10</text>
<text x="106.3" y="156.1">R16</text>
<text x="106.4" y="158.7">T12</text>
<text x="106.4" y="161.2">T13</text>
<text x="223.7" y="156.1">D9</text>
<text x="223.7" y="158.7">N9</text>
<text x="223.7" y="161.2">R9</text>
<text x="254.2" y="156.1">P1</text>
<text x="254.2" y="158.7">T1</text>
<text x="254.3" y="161.2">J2</text>
<text x="106.4" y="163.7">T14</text>
<text x="106.4" y="166.3">T15</text>
<text x="254.1" y="166.3">G8</text>
<text x="254.1" y="163.7">B3</text>
<text x="106.3" y="168.8">U11</text>
<text x="254" y="173.9">M9</text>
<text x="254.1" y="171.4">A9</text>
<text x="254.3" y="168.8">J8</text>
<text x="254.2" y="176.4">P9</text>
<text x="254.2" y="179">T9</text>
<text x="64.4" y="253.9">A21</text>
<text x="64.4" y="256.5">H12</text>
<text x="105" y="253.9">M15</text>
<text x="105.5" y="256.5">N7</text>
<text x="64.4" y="259">H15</text>
<text x="64.6" y="261.5">J13</text>
<text x="105.1" y="261.5">N10</text>
<text x="105.5" y="259">N9</text>
<text x="64.6" y="264.1">J16</text>
<text x="64.9" y="266.6">K7</text>
<text x="64.9" y="269.2">K8</text>
<text x="105.1" y="264.1">N11</text>
<text x="105.1" y="266.6">N12</text>
<text x="105.1" y="269.2">N13</text>
<text x="64.4" y="274.2">K13</text>
<text x="64.9" y="271.7">K9</text>
<text x="105.1" y="271.7">N14</text>
<text x="105.1" y="274.2">N15</text>
<text x="64.4" y="276.8">K14</text>
<text x="64.4" y="279.3">K15</text>
<text x="64.4" y="281.9">K16</text>
<text x="105.1" y="276.8">P10</text>
<text x="105.1" y="279.3">P11</text>
<text x="105.1" y="281.9">P12</text>
<text x="65" y="284.4">L8</text>
<text x="65" y="286.9">L9</text>
<text x="105.1" y="284.4">P13</text>
<text x="105.1" y="286.9">P14</text>
<text x="64.5" y="292">L15</text>
<text x="65.1" y="289.5">J9</text>
<text x="105.1" y="289.5">P15</text>
<text x="105.5" y="292">R9</text>
<text x="64.8" y="294.6">M7</text>
<text x="64.8" y="297.1">M8</text>
<text x="64.8" y="299.6">M9</text>
<text x="105.1" y="294.6">R10</text>
<text x="105.1" y="297.1">R11</text>
<text x="105.1" y="299.6">R12</text>
<text x="64.3" y="302.2">M10</text>
<text x="64.3" y="304.7">M11</text>
<text x="105.1" y="302.2">R13</text>
<text x="105.1" y="304.7">R14</text>
<text x="64.3" y="307.3">M12</text>
<text x="64.3" y="309.8">M13</text>
<text x="104.9" y="309.8">AA1</text>
<text x="105.2" y="307.3">T11</text>
<text x="64.3" y="312.3">M14</text>
<text x="105.5" y="312.3">G8</text>
</g>
<g font-size="1.8" fill="#8dd272">
<text x="358.3" y="141.8">C4</text>
<text x="364.6" y="141.8">C8</text>
<text x="370.5" y="141.8">C10</text>
<text x="376.8" y="141.8">C12</text>
<text x="383.2" y="141.8">C14</text>
<text x="357.6" y="162.1">C3</text>
<text x="364" y="162.1">C7</text>
<text x="370.3" y="162.1">C9</text>
<text x="376.2" y="162.1">C11</text>
<text x="382.6" y="162.1">C13</text>
</g>
</svg>
